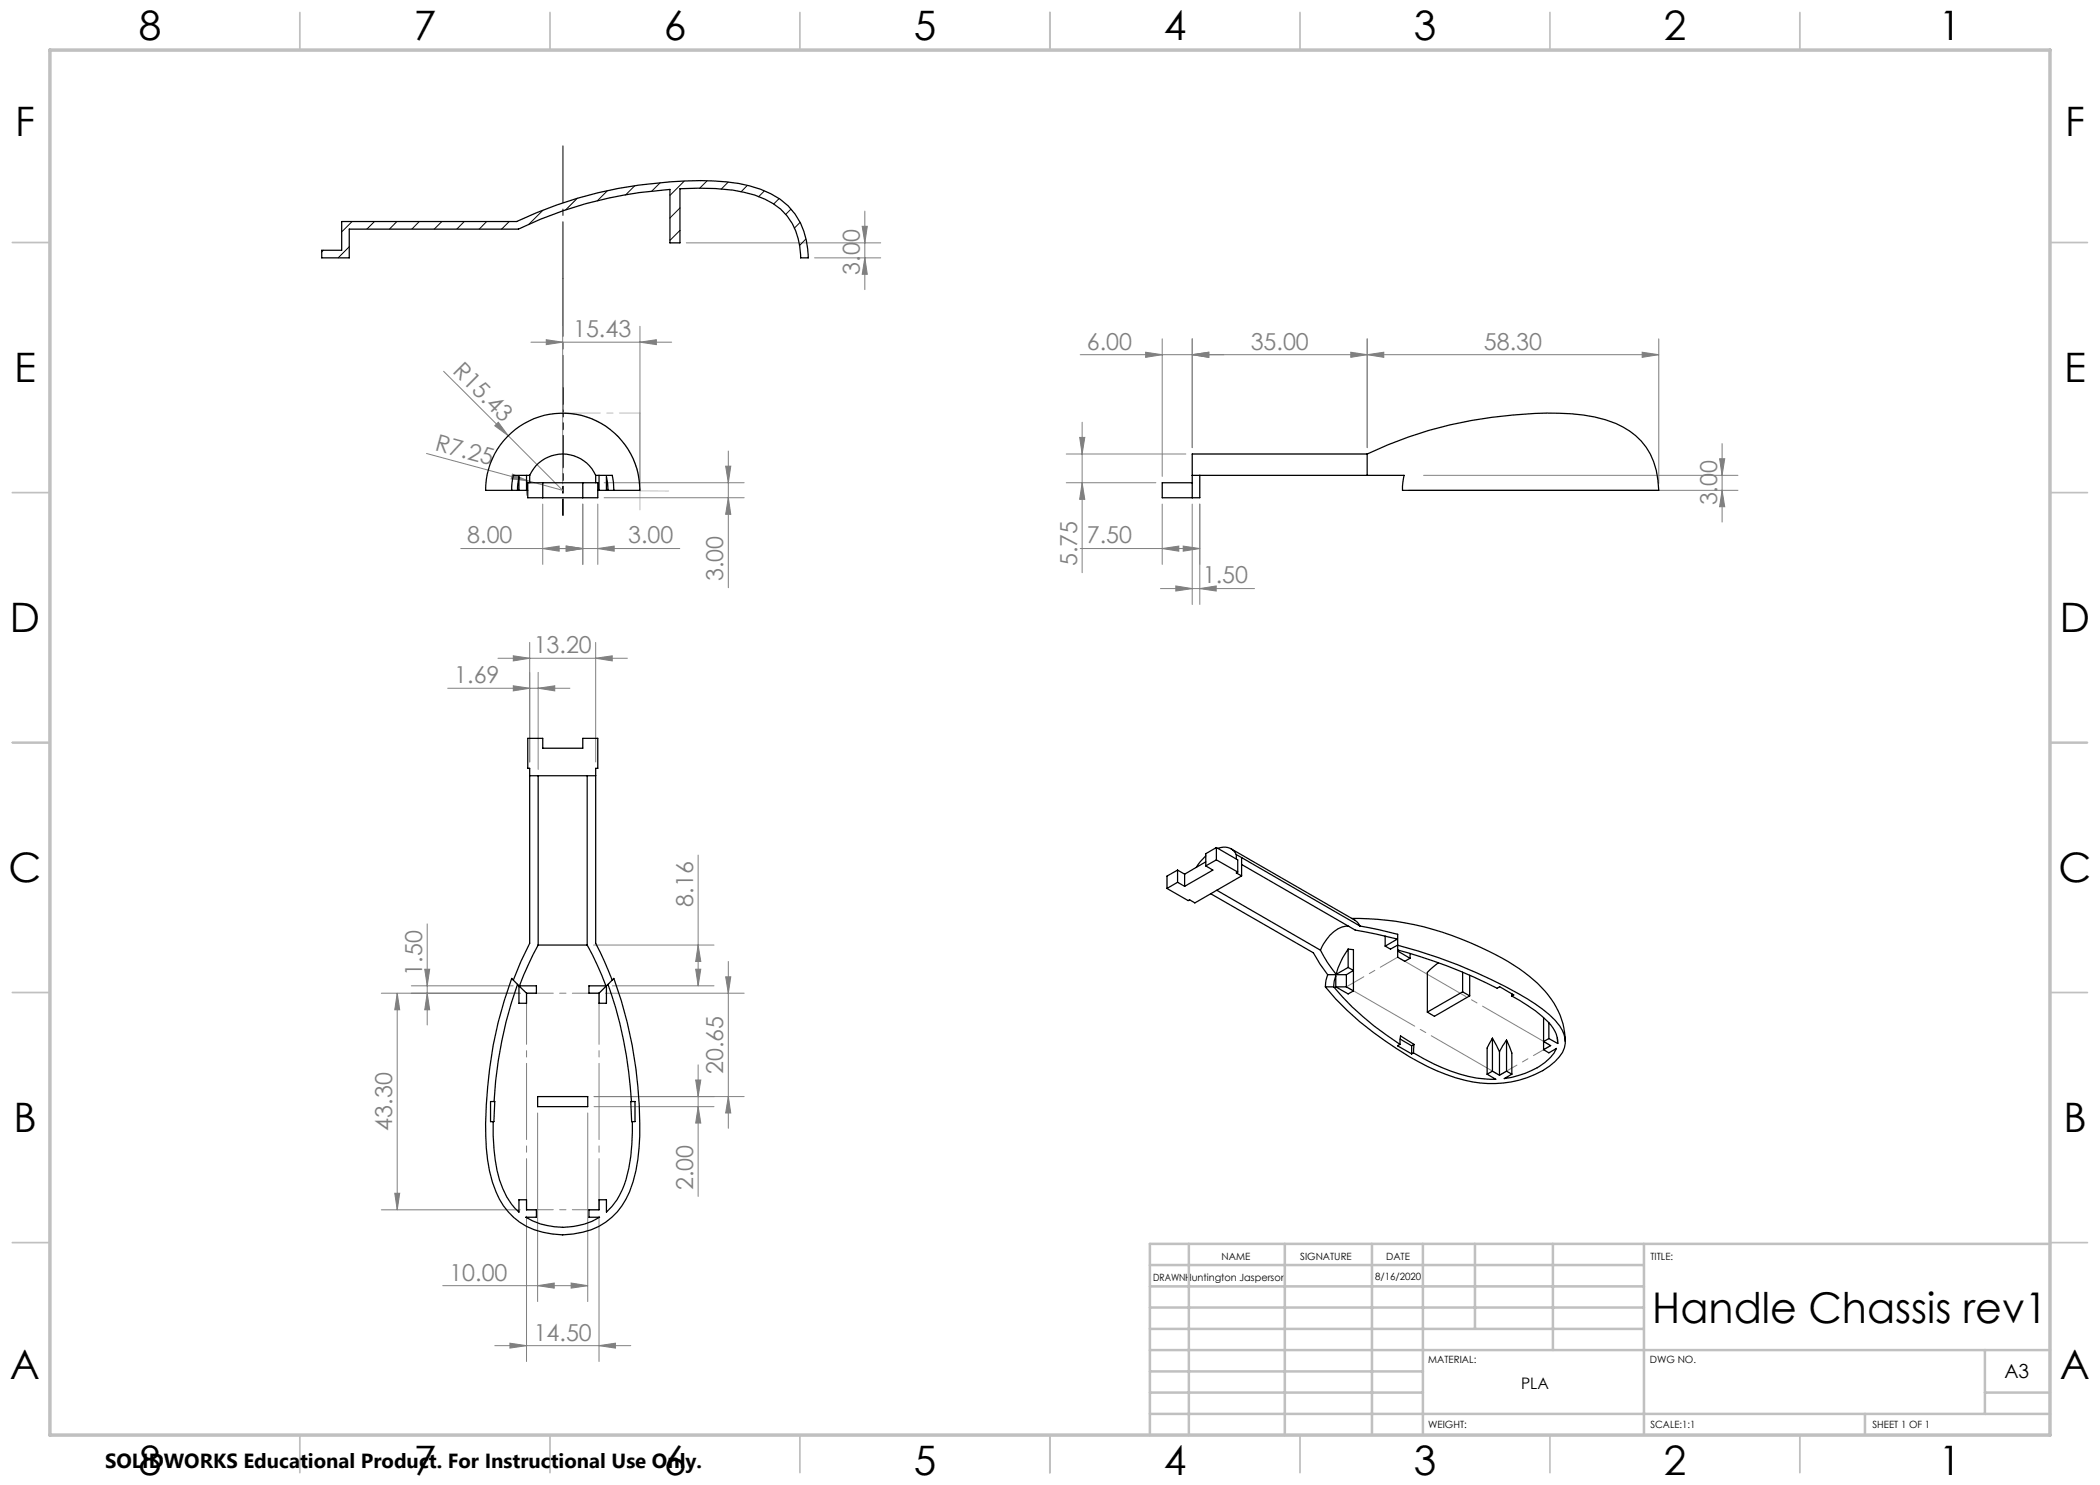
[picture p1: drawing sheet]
<svg xmlns="http://www.w3.org/2000/svg" width="420mm" height="297mm" viewBox="0 0 420 297" stroke-linecap="round" stroke-linejoin="round" font-family="sans-serif">
<path d="M112.6 82.6a15.4 15.4 0 0 1 15.4 15.6" fill="none" stroke="#c0c0c0" stroke-width=".2" stroke-dasharray="15.2 1.3 1.3 1.3" stroke-dashoffset="5" stroke-linecap="butt"/>
<g fill="none" stroke="#808080" stroke-width=".2">
<path d="M137.3 48.6h38.8M162.9 51.6h13.2M172.4 45.3h1.1l-.5 3.3zM173 42.2v15.7M173 51.6l.5 3.3h-1.1zM88.7 74.3l12.9 12.8M106.2 68.4h28.1M109.3 67.9l3.2 .5-3.2 .5zM112.5 65.3v31.5M128 68.4l3.3-.5v1zM128 65.3v31.5M229.1 70.4l3.3 .5-3.3 .6z"/>
<path d="M232.4 67.8v27.5M238.4 70.9l3.4-.5v1.1zM238.4 67.8v21.7M270.2 70.4l3.2 .5-3.2 .6zM273.4 70.9l3.4-.5v1.1zM273.4 67.8v21.7M328.4 70.4l3.4 .5-3.4 .6zM331.8 70.9h-115.8M331.8 67.8v29M85.3 90.7l20.3 5.5M99 85.2l.7-.7 1.9 2.6zM101.6 87.1l10.9 11-6.9-1.9"/>
<path d="M102.5 94.8l3.1 1.4-3.4-.4zM105.5 96.2l-.2 1.5 .1 1.4M120.8 99.6h28M120.8 96.6h28M145.1 93.2h1.1l-.5 3.4zM145.7 99.6l.5 3.3h-1.1zM145.7 90.2v27.3M213.3 96.6h17.9M213.3 90.8h23.9M215.9 87.5h1.1l-.6 3.3zM216.4 96.6l.6 3.3h-1.1zM216.4 84.5v30"/>
<path d="M281.8 98.1h65.8M284.7 95.1h62.9M343.9 91.8h1l-.5 3.3zM344.4 98.1l.5 3.2h-1zM344.4 88.7v15.7M92.1 109.7h43.9M108.5 109.7l3.3-.5v1zM108.5 100.8v12.1M113.2 109.2l3.4 .5-3.4 .5zM116.6 100.8v12.1M119.6 109.7l3.2-.5v1zM119.6 100.8v12.1"/>
<path d="M216 109.7h24M232.1 117.7h18.8M232.4 109.7l3.4-.5v1zM232.4 100.8v12.1M235.2 117.2l3.2 .5-3.2 .5zM236.6 109.2l3.4 .5-3.4 .5zM238.4 100.8v20.1M240 100.8v20.1M240 117.7l3.2-.5v1zM89.5 137.7h24.5M99.6 131.7h25.9M102.7 131.2l3.2 .5-3.2 .5z"/>
<path d="M102.7 137.2l3.2 .5-3.2 .5zM105.9 128.5v23.9M107.6 137.7l3.3-.5v1zM107.6 134.5v19.4M119.1 131.7l3.3-.5v1zM119.1 128.5v23.9M139.6 171v26.2M76.3 198.6h27.7M79.4 198.6l.5 3.4h-.9zM79.4 198.6v43.4M82.3 197.2h20.3M84.9 193.8h1l-.5 3.4z"/>
<path d="M85.4 184.8v20.2M85.4 198.6l.5 3.4h-1zM118.7 189h24.1M121.1 198.6h27.7M122.4 197.2h20.4M139.1 193.8h1.1l-.6 3.4zM139.6 189l.6 3.3h-1.1zM145.1 195.4h1.1l-.5 3.2zM145.7 192.3v33.4M139.1 216h1.1l-.6 3.3zM139.6 213v26.3M145.7 219.3l.5 3.3h-1.1z"/>
<path d="M148.8 219.3h-30M79 238.7h.9l-.5 3.3zM107.5 222.6v37.7M117.5 222.6v37.7M118.8 221.3h24M139.6 221.3l.6 3.3h-1.1zM76.3 242h27.7M88.5 257.1h29M105.3 243.2v29.1M107.5 257.1l3.3-.5v1zM114.2 256.6l3.3 .5-3.3 .5zM119.8 243.2v29.1"/>
<path d="M99 269.1h27.2M102 268.6l3.3 .5-3.3 .5zM119.8 269.1l3.3-.5v1z"/>
</g>
<path d="M112.6 55.7v-26.5" fill="none" stroke="#000" stroke-width=".2" stroke-dasharray="15.2 1.3 1.3 1.3" stroke-dashoffset="3.9"/>
<path d="M112.6 82.6v-26.9" fill="none" stroke="#000" stroke-width=".2" stroke-dasharray="15.2 1.3 1.3 1.3" stroke-dashoffset="3.7"/>
<path d="M112.6 77.6v25.4" fill="none" stroke="#000" stroke-width=".35" stroke-dasharray="6.3 1.3 1.3 1.3 1.3 1.3" stroke-dashoffset="3.2"/>
<path d="M112.6 82.6h15.4" fill="none" stroke="#c0c0c0" stroke-width=".2" stroke-dasharray="15.2 1.3 1.3 1.3" stroke-dashoffset="7.7"/>
<path d="M112.5 82.6h.1M128 98.2h5.7M128 82.6v19.4" fill="none" stroke="#c0c0c0" stroke-width=".2"/>
<g fill="none" stroke="#c0c0c0" stroke-width=".35">
<path d="M60 2.5v7.5M110 2.5v7.5M160 2.5v7.5M210 2.5v7.5M260 2.5v7.5M310 2.5v7.5M360 2.5v7.5M2.5 48.5h7.5M410 48.5h7.5M2.5 98.5h7.5M410 98.5h7.5M2.5 148.5h7.5"/>
<path d="M410 148.5h7.5M2.5 198.5h7.5M410 198.5h7.5M2.5 248.5h7.5M410 248.5h7.5M60 287v7.5M110 287v7.5M160 287v7.5M210 287v7.5M260 287v7.5M310 287v7.5M360 287v7.5"/>
</g>
<g fill="none" stroke="#c0c0c0" stroke-width=".5">
<path d="M230 257.3h98.8M230 253h98.8M237.8 248.8v38.2M257 248.8v38.2M274.4 248.8v38.2M284.6 248.8v38.2M295 248.8v17M310.6 248.8v21.2M328.8 248.8v38.2M410 248.8h-180v38.2M230 265.8h98.8M230 261.5h98.8"/>
<path d="M230 278.5h54.6M230 274.3h54.6M230 270h180M397 278.5h13M397 270v12.8M230 282.8h180M373 282.8v4.2"/>
</g>
<path d="M10 10h400v277h-400z" fill="none" stroke="#c0c0c0" stroke-width=".7"/>
<path d="M105.3 198.6h14.5M105.3 241.9h14.5" fill="none" stroke="#808080" stroke-width=".2" stroke-dasharray="15.2 1.3 1.3 1.3" stroke-dashoffset="9.9"/>
<path d="M105.3 198.6v43.3M119.8 198.6v43.3" fill="none" stroke="#808080" stroke-width=".2" stroke-dasharray="15.2 1.3 1.3 1.3" stroke-dashoffset="5"/>
<path d="M269.3 197.4l10.2-6M299.9 215l10.3-5.9" fill="none" stroke="#808080" stroke-width=".2" stroke-dasharray="15.2 1.3 1.3 1.3" stroke-dashoffset="11.2"/>
<path d="M269.3 197.4l30.6 17.6M279.5 191.4l30.7 17.7" fill="none" stroke="#808080" stroke-width=".2" stroke-dasharray="15.2 1.3 1.3 1.3" stroke-dashoffset="-.5"/>
<g fill="#808080">
<path d="M99 85.2l.7-.7 1.9 2.6z"/>
<path d="M102.5 94.8l3.1 1.4-3.4-.4z"/>
<path d="M270.2 70.4l3.2 .5-3.2 .6zM238.4 70.9l3.4-.5v1.1z"/>
<path d="M113.2 109.2l3.4 .5-3.4 .5zM119.6 109.7l3.2-.5v1zM102.7 131.2l3.2 .5-3.2 .5zM119.1 131.7l3.3-.5v1zM102 268.6l3.3 .5-3.3 .5zM119.8 269.1l3.3-.5v1zM229.1 70.4l3.3 .5-3.3 .6zM238.4 70.9l3.4-.5v1.1z"/>
<path d="M273.4 70.9l3.4-.5v1.1zM328.4 70.4l3.4 .5-3.4 .6z"/>
<path d="M114.2 256.6l3.3 .5-3.3 .5zM107.5 257.1l3.3-.5v1z"/>
<path d="M128 68.4l3.3-.5v1zM109.3 67.9l3.2 .5-3.2 .5z"/>
<path d="M145.7 99.6l.5 3.3h-1.1zM145.1 93.2h1.1l-.5 3.4zM145.7 219.3l.5 3.3h-1.1zM145.1 195.4h1.1l-.5 3.2zM216.4 96.6l.6 3.3h-1.1zM215.9 87.5h1.1l-.6 3.3z"/>
<path d="M139.1 193.8h1.1l-.6 3.4zM139.6 189l.6 3.3h-1.1z"/>
<path d="M79.4 198.6l.5 3.4h-.9zM79 238.7h.9l-.5 3.3zM84.9 193.8h1l-.5 3.4zM85.4 198.6l.5 3.4h-1zM139.1 216h1.1l-.6 3.3zM139.6 221.3l.6 3.3h-1.1zM343.9 91.8h1l-.5 3.3zM344.4 98.1l.5 3.2h-1zM172.4 45.3h1.1l-.5 3.3zM173 51.6l.5 3.3h-1.1z"/>
<path d="M235.2 117.2l3.2 .5-3.2 .5zM240 117.7l3.2-.5v1z"/>
<path d="M108.5 109.7l3.3-.5v1zM113.2 109.2l3.4 .5-3.4 .5zM102.7 137.2l3.2 .5-3.2 .5zM107.6 137.7l3.3-.5v1zM232.4 109.7l3.4-.5v1zM236.6 109.2l3.4 .5-3.4 .5z"/>
</g>
<g fill="none" stroke="#000" stroke-width=".25">
<path d="M68.3 44.3h35a84.9 84.9 0 0 1 41.9-7.9 20.5 20.5 0 0 1 12.4 4.8 15.1 15.1 0 0 1 4 10.4h-1.5a14.1 14.1 0 0 0-2.7-8.4 14.2 14.2 0 0 0-8.6-4.8 47.6 47.6 0 0 0-12.8-.7v10.9h-2v-10.7a82.6 82.6 0 0 0-30.3 7.9h-33.9v5.8h-5.5v-1.5h4zM102.3 98.1h-5.2a15.4 15.4 0 0 1 15.5-15.5 15.4 15.4 0 0 1 15.4 15.5M102.3 98.1h3.3M103.5 98.1l.3-2.7v2.7M105.3 95.1v3M105.6 96.6h14v3h-14zM105.9 95.1a7.2 7.2 0 0 1 6.6-4.3 7.2 7.2 0 0 1 6.6 4.3M105.9 95.1h-3.2l-.4 3M105.9 95.1v1.5M108.5 96.6v3M116.6 96.6v3M119.1 95.1h3.3l.4 3"/>
<path d="M119.1 95.1v1.5M119.6 98.1h3.2M119.8 95.1v3M121.3 98.1v-2.7l.3 2.7M122.8 98.1h5.2M238.4 95.1v4.5M238.4 95.1h35M240 95.1v4.5h-7.6v-3h6M273.4 90.8a85.1 85.1 0 0 1 43.3-7.8 18.4 18.4 0 0 1 11.6 5.2 14.7 14.7 0 0 1 3.5 9.9h-51.3l.3-3h-7.4M273.4 90.8v4.3M273.4 90.8h-35v4.3M105.9 155.1h13.2"/>
<path d="M107.6 155.1v33.9M117.4 155.1v33.9M235.5 176.5l-2.1 1.2M235.5 176.5l1.4 .8M235.5 174v2.5M235.5 174l1.4 .8M235.5 174l-2.1 1.2v2.5M236.9 174.8v2.5M241.2 171.2l-1.2 1.2-.7 1.1M241.2 173.2l1.4 .8-5.7 3.3M241.2 172.4l-4.3 2.4M242.1 178.7l20.6 11.9 1.3 2.2 1.5 2.1"/>
<path d="M243.3 169.5v2.5M243.3 169.5l4.2 2.5v2.4M243.3 172l4.2 2.4M243.3 169.5l-2.1 1.2v2.5M243.3 172l-2.1 1.2M243.3 178l20.8 12M243.6 169.7a2.77 2.77 0 0 1 3.7 1.2M246.2 169.8l24.8 14.2 .5 .4 .5 .8M247.3 170.9v.9M247.3 170.9l1 .6M247.5 174.4l-.2 .2 1 .6M248.3 172.9l22.7 13.1 8.5 1.8-2.5 1.4"/>
<path d="M248.3 175.2l-9.3 5.4-1.1-.7-.3 .2-4.2-2.4M248.3 171.5v3.7M248.3 171.5l23.7 13.7M102.7 196l1.5-3.7 1.7-3.6v-35h-.3v-6h2.9v1.9h8.1v-1.9h3v6h-.5v35l1.8 3.6 1.5 3.7M103.5 196.9l.3 .3M103.5 196.9a83.2 83.2 0 0 0-4.7 23.4M103.5 196.9l-1.2-1.2a85.2 85.2 0 0 0-4.8 36.2 19.5 19.5 0 0 0 4.1 10.5 14.4 14.4 0 0 0 13 4.4 13.6 13.6 0 0 0 12-10.4 45.3 45.3 0 0 0 1.2-15.4 86.3 86.3 0 0 0-5-25.3l-1.2 1.2M103.8 197.2v3.5h1.5v-2.1M103.8 197.2l1.5 1.4M107.6 189a66.9 66.9 0 0 0-3.7 8.2h3.4v1.4h-2M107.6 189h9.8M117.4 189a61 61 0 0 1 3.8 8.2h-3.4v1.4h2"/>
<path d="M121.3 197.2v3.5h-1.5v-2.1M121.3 197.2l-1.5 1.4M121.6 196.9l-.3 .3M121.6 196.9a84.4 84.4 0 0 1 4.7 23.4M264.1 190a25.7 25.7 0 0 0 3.1 4.9M265.1 197.4h1.6M265.5 194.9l-.3 1.2-.1 1.3M265.5 194.9h3.8M266.7 197.4l.1-1.2 .4-1v2.2M266.7 197.4a58.4 58.4 0 0 0 13.3 11.5M267.2 197.4h2.1M267.2 197.4l2.4 1.4 1.1-.6"/>
<path d="M269.3 194.9v2.5M269.3 197.4l1.4 .8M269.6 189.8a16 16 0 0 0-2.4 5.1M269.6 193.5l-2.4 1.4M269.6 193.5l1.1 .6-1.4 .8M269.6 189.8l1.1 .1v8.3M269.6 189.8v3.7M269.7 185.2a5.2 5.2 0 0 0-4.4 2.7l-1.2 2.1M270.3 183.7a60.1 60.1 0 0 1 35.5 11.5 17.3 17.3 0 0 1 7.1 11.3l.2 1.8M272 185.2l7.5 1.7v2.2M277 187.2v2M279.5 189.1a98.6 98.6 0 0 1 27.6 11.7 16.7 16.7 0 0 1 5.4 5.3 4.5 4.5 0 0 1-.6 5.3 17.5 17.5 0 0 1-11.2 5.2 25.7 25.7 0 0 1-13.4-2.5 69 69 0 0 1-20.2-14.3l-2-2.4"/>
<path d="M279.5 190a98.8 98.8 0 0 1 19.9 7.7l.5-.4 2.9 1.7-.4 .2M279.5 189l-1.4 .8-1.1-.6M279.5 189.1v2.3l1.5 .9 1-.6M279.5 190.2l2.5 1.5M282 190.7v1M287.7 192.5l-2.2 2v7.9M292.5 194.4v4M292.5 198.4l-7 4M292.5 198.4l1.4 .8M293.9 195v4.2M293.9 199.2l-7 4.1-1.4-.9M302.4 198.8v.4"/>
<path d="M302.4 199.2a24.5 24.5 0 0 1 8.2 6.4 4.8 4.8 0 0 1 .9 3.1M107.5 219.3h10v2h-10zM280 208.9l.1-1.7 2.7 1.7M280 208.9l-.5 .3 2.8 1.6M280 207.8l2.3 1.4M282.3 209.2v1.6M282.7 210.6a32.8 32.8 0 0 0 15.4 5.3h1.1l-1.8-1.1M282.7 210.6l-.4 .2M282.8 208.9l-.1 1.7M282.8 208.9l-.5 .3M298.5 207.6l1.4 2.8M298.5 207.6l-1.1 2v5.2"/>
<path d="M298.5 214.2l-1.1 .6M298.5 214.2l1.4 .8M298.5 207.6v6.6M299.9 210.4v4.6M301.3 208l1.1 2.6v4.2M301.3 208l-1.4 2.4M301.3 214.2l-1.4 .8M301.3 214.2l1.1 .6M301.3 208v6.2M308.7 209.9l1.1 .7 1.5-.9a9.9 9.9 0 0 1-3.7 3.8 21.3 21.3 0 0 1-6.8 2.2l1.6-.9M308.7 203.5v6.4M309.8 207.7l-1.1 .6 1.4 .8-1.4 .8"/>
<path d="M309.8 207.7l1.7 1M309.8 204.6v3.1M311.5 207.6v1.1M98.6 224.3a33.1 33.1 0 0 0 2 13.5 12 12 0 0 0 3.2 4.6v-2.4h1.5v2h2v1.4h-2.1a14.5 14.5 0 0 0 14.7 0h-2.1v-1.4h2v-2h1.5v2.4a15.3 15.3 0 0 0 4.5-8.8 45.9 45.9 0 0 0 .7-9.3M98.8 220.3h.2l-.2 4h-.2M98.8 220.3h-.7v4h.5M126.3 220.3h-.1l.1 4h.2M126.3 220.3h.7v4h-.5"/>
</g>
<g fill="none" stroke="#000" stroke-width=".2">
<path d="M115.5 39.6l-2.4 2.4M121.5 38.1l-2 2.1M126.9 37.2l-1.8 1.8M132 36.6l-1.7 1.7M136.8 36.3l-2.8 2.8M141.4 36.2l-1.5 1.5M145.6 36.4l-1.4 1.4M149.4 37.1l-1.2 1.3M152.9 38.2l-1.2 1.2M155.8 39.7l-1.1 1.1M64.7 50.1l-.4 .3M69.8 49.4l-2.2 2.2"/>
<path d="M70.4 44.3l-2.1 2.1M74.9 44.3l-1.5 1.5M79.4 44.3l-1.5 1.5M83.9 44.3l-1.5 1.5M88.4 44.3l-1.5 1.5M92.9 44.3l-1.5 1.5M97.3 44.3l-1.5 1.5M101.8 44.3l-1.5 1.5M108.5 42.1l-2.8 2.8M136 41.6l-2 2M136 46.1l-2 2M158.2 41.8l-1.1 1.1"/>
<path d="M160 44.5l-1.1 1.1M161.1 47.8l-1.2 1.3"/>
</g>
<text font-size="8.5" x="330.5" y="264.5">Handle Chassis rev1</text>
<g font-size="8.1">
<text x="27.8" y="8">8</text>
<text x="82.8" y="8">7</text>
<text x="132.8" y="8">6</text>
<text x="182.8" y="8">5</text>
<text x="232.8" y="8">4</text>
<text x="282.8" y="8">3</text>
<text x="332.8" y="8">2</text>
<text x="387.8" y="8">1</text>
<text x="3" y="27.2">F</text>
<text x="413" y="27.2">F</text>
<text x="2.8" y="76.5">E</text>
<text x="412.8" y="76.5">E</text>
<text x="2" y="126.5">D</text>
<text x="412" y="126.5">D</text>
<text x="1.7" y="176.5">C</text>
<text x="411.7" y="176.5">C</text>
<text x="2.7" y="226.5">B</text>
<text x="412.7" y="226.5">B</text>
<text x="2" y="275.7">A</text>
<text x="412" y="275.7">A</text>
<text x="27.8" y="295">8</text>
<text x="82.8" y="295">7</text>
<text x="132.8" y="295">6</text>
<text x="182.8" y="295">5</text>
<text x="232.8" y="295">4</text>
<text x="282.8" y="295">3</text>
<text x="332.8" y="295">2</text>
<text x="387.8" y="295">1</text>
</g>
<g font-size="4.7" fill="#808080">
<text x="172" y="55" transform="rotate(-90 172 55)">3.00</text>
<text x="114.6" y="67.4">15.43</text>
<text x="217.4" y="69.9">6.00</text>
<text x="250.1" y="69.9">35.00</text>
<text x="296.8" y="69.9">58.30</text>
<text x="90.4" y="74.4" transform="rotate(45 90.4 74.4)">R15.43</text>
<text x="86.8" y="90.1" transform="rotate(15 86.8 90.1)">R7.25</text>
<text x="343.4" y="101.1" transform="rotate(-90 343.4 101.1)">3.00</text>
<text x="93.5" y="108.7">8.00</text>
<text x="125.6" y="108.7">3.00</text>
<text x="215.5" y="113.2" transform="rotate(-90 215.5 113.2)">5.75</text>
<text x="217.4" y="108.7">7.50</text>
<text x="144.6" y="116.2" transform="rotate(-90 144.6 116.2)">3.00</text>
<text x="240.6" y="116.7">1.50</text>
<text x="106.7" y="130.6">13.20</text>
<text x="90.9" y="136.6">1.69</text>
<text x="138.6" y="181.3" transform="rotate(-90 138.6 181.3)">8.16</text>
<text x="84.4" y="195.1" transform="rotate(-90 84.4 195.1)">1.50</text>
<text x="144.6" y="214.8" transform="rotate(-90 144.6 214.8)">20.65</text>
<text x="78.4" y="226.1" transform="rotate(-90 78.4 226.1)">43.30</text>
<text x="138.6" y="238" transform="rotate(-90 138.6 238)">2.00</text>
<text x="89.9" y="256.1">10.00</text>
<text x="106.7" y="268.1">14.50</text>
</g>
<text font-size="4.1" x="21" y="293.7">SOLIDWORKS Educational Product. For Instructional Use Only.</text>
<text font-size="3.9" x="400.9" y="275.5">A3</text>
<text font-size="3.2" x="304.2" y="277.9">PLA</text>
<g font-size="2">
<text x="244.3" y="252">NAME</text>
<text x="260" y="251.9">SIGNATURE</text>
<text x="277.2" y="251.9">DATE</text>
<text x="330.1" y="251.9">TITLE:</text>
<text x="230.6" y="256.1">DRAWNHuntington Jasperson</text>
<text x="275" y="255.9">8/16/2020</text>
<text x="285.6" y="272.5">MATERIAL:</text>
<text x="330" y="272.5">DWG NO.</text>
<text x="285.6" y="285.5">WEIGHT:</text>
<text x="330.1" y="285.6">SCALE:1:1</text>
<text x="374.5" y="285.6">SHEET 1 OF 1</text>
</g>
</svg>
